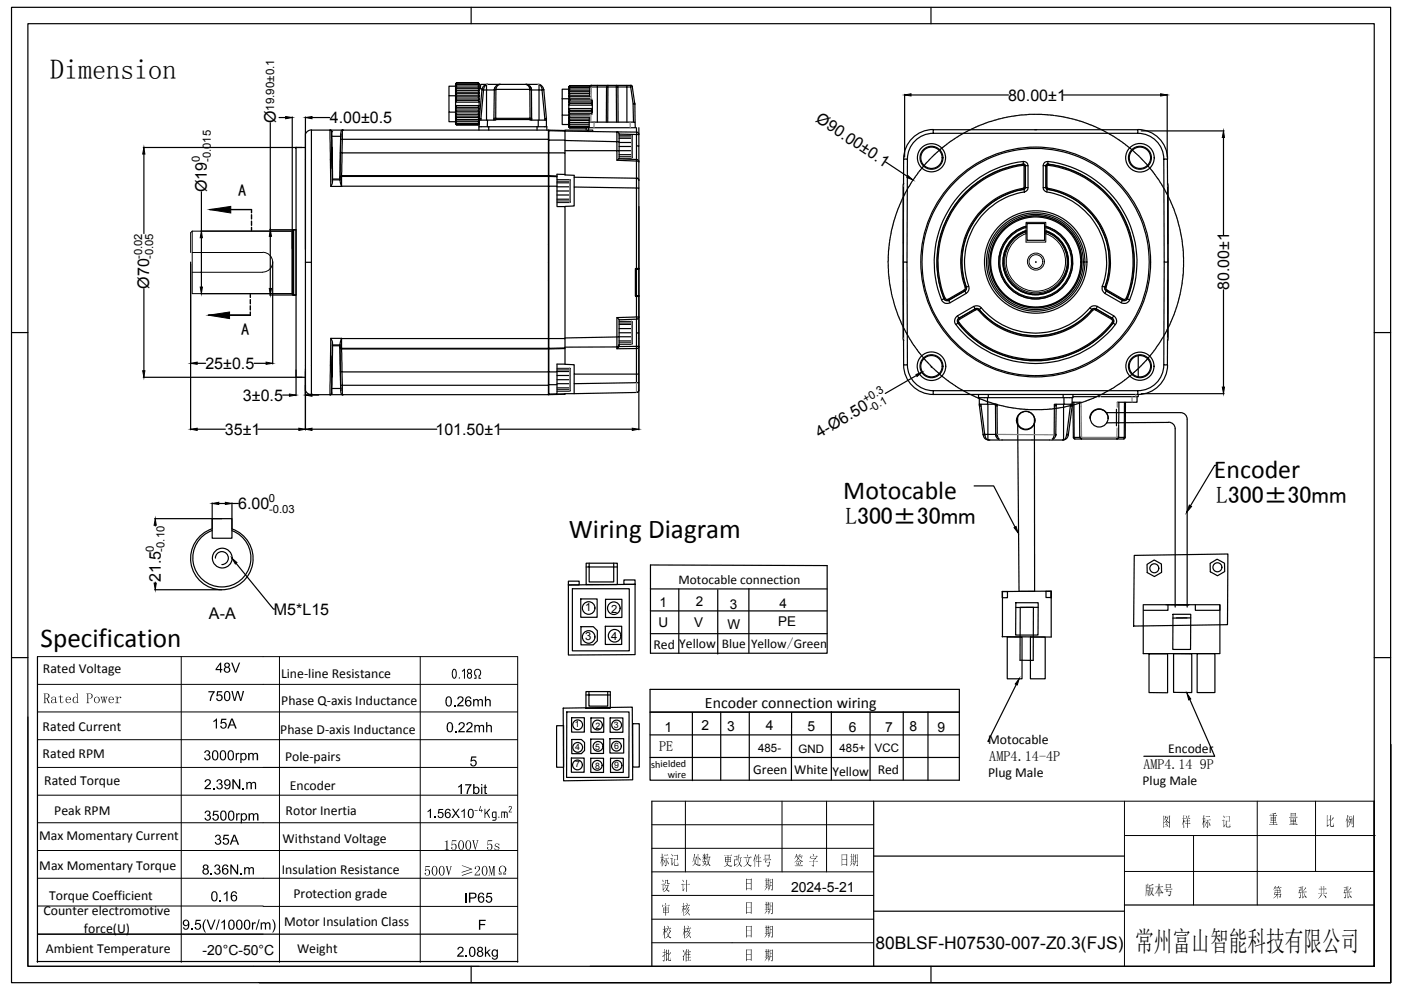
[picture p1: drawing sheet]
<svg xmlns="http://www.w3.org/2000/svg" width="297mm" height="210mm" viewBox="0 0 297 210" stroke-linecap="round" stroke-linejoin="round" font-family="sans-serif">
<!-- layer: 0 -->
<g fill="none" stroke="#000" stroke-width=".25">
<path d="M5.9 5h285.5v199.9h-285.5zM96.6 19.7l.2 .2-.2 .4zM96.6 19.1l.2 .1-.2 .5zM96.6 18.3h-1.4v2h6.4M96.6 18.7h.2l-.2 .4zM96.6 18.3l.2-.1-.2 .5zM96.6 18l.2-.1-.2 .4zM96.6 17.8l.2-.3-.2 .3M96.6 19.7h5M96.6 19.1h5M96.6 18.7h5M96.8 19.9h4.6l.2 .4"/>
<path d="M96.8 19.2h4.6l.2 .5M96.8 18.7h4.6l.2 .4M96.8 18.2h4.6l.2 .5M96.8 17.9h4.6l.2 .4v-.3l-.2-.1M96.8 17.6l-.2 .4M96.8 17.5h4.6l.2 .3M99.9 1.6v3.4M101.4 19.9l.2-.2v.6M101.4 19.2l.2-.1v.6M101.4 18.7h.2v.4M101.4 18.2l.2 .1v.4M101.4 17.6l.2 .4-.2-.4h-4.6l-.2 .4"/>
<path d="M101.4 17.5l.2 .3M101.6 18.8h.2M102.2 19.1l-.6 6.4M102.2 19v.1M102.2 19.1h.3M102.2 19h.3M102.5 19.1l.1-.5 .6-.7v1.2h1.6M103.1 17.9h.1M103.4 17.9h2.6M103.4 17.9a1.22 1.22 0 0 0-1.2 1.1M103.4 17.9h-1.5l-.1 .9h.4M104.8 19.1l-.1 6.4"/>
<path d="M104.9 18.5l-.1 .4h.4M105.1 19h7.2l.1 6.1h-7.3zM105.1 19a1.13 1.13 0 0 1 .9-1.1h5.7a1.19 1.19 0 0 1 .6 1.1M105.2 19l-.4 .1M105.7 17.9a1.21 1.21 0 0 0-.9 1.2M105.8 17.9h.1M106 17.9h.1M106 17.9h-.3M111.5 17.9h.1M111.5 17.9h.2a1.24 1.24 0 0 1 1 1.1M111.5 17.9h2.9M111.7 17.9h.1"/>
<path d="M112.3 18.3l.3 .3M112.4 19l.3 .1M112.4 18.9h.3M112.6 18.7l.1 .3M112.7 19.1h2.2l.6 6.4M112.7 19.1v6.4M112.7 19v.1M114.3 17.9h.1M114.4 17.9a1.29 1.29 0 0 1 .9 1.1M114.9 19.1v-.1a1.21 1.21 0 0 0-.6-1.1v7.6M114.9 19h.4M115.3 19v.1"/>
<path d="M115.3 19.1h-.4M115.3 19.1l.6 6M120.6 18.9h-1.4v2M120.6 18.9h.2l-.2 .4zM120.6 18.4l.2-.3-.2 .3M120.6 19.3h4.4M120.8 19.9l-.2-.1v.5M120.8 19.3h-.2v.5M120.8 18.5l-.2 .1v.3M120.8 18.3l-.2 .3 .2-.3h4.3M120.8 18.9h4.2M120.8 18.1h4.5"/>
<path d="M125 19.9h-4.2l-.2 .4M125 19.3h-4.2l-.2 .5h4.4M125 18.5h-4.2l-.2 .4M125.4 18.1l-.4 .3M125.4 18.4h-.3l-.1 2M126.6 18.1h-1.2v.3h1.2v-.3h2.3M128.6 18.4h-2v7.5M128.9 18.1h1.8v.3h-1.8zM128.9 18.1l-.3 .3M130.7 18.1h2.2v.3h.8l.5 3.6 .1 3.9M130.7 18.1l.3 .3h1.9v7.5M133.7 18.1l.4 .3h-.3l-.1-.3h-.8"/>
<path d="M134.1 18.4l.5 3.7M197.4 1.6v3.4M30.4 31.3h34.4M30.5 32.7v16.8M57.3 26v22.7M59.2 24.9h1.4M62 24.8v37.6l.1 .2v-13.9l-.1 .1M62.8 31.2l-.1 .3M62.8 31.3v52.6M64.8 33.8v21.8h1.2M64.8 24.8v28.1M66 27.5a1.38 1.38 0 0 0-1.2 .8"/>
<path d="M66.2 24.9h3.7M70 27.6l.3 .3M70 27.6h2.6M70 27.5l.3 .4v.9M70.3 27.9l.2 10.7M70.3 27.9h.1M70.4 31.2v4.6zM70.4 32.5l-.1-3.6h1.9v3.6M70.4 33.8h-.3M70.4 32.4l.1 5.5M70.5 38.6l-.4 .9M70.5 38.1h1.6"/>
<path d="M70.5 38.1v-.1h1.6v.1M70.5 38.1v.5M72.1 37.7l.3 1.8M72.1 38.1v.1M72.2 32.4l-.1 5.5M72.3 28.4v.4M72.4 37.2l.1-4.8h43.8l.1 4.8M72.4 39.5v-2.1h43.9v36.5h-43.9v-2.2M72.4 37.4v-.2h43.9v.2M72.4 37.4l-.3 .3M72.4 37.2l-.3 .4M72.5 32.4l.1-2.9h43.7l.1 2.9"/>
<path d="M72.6 32.4h-.4M72.6 27.6a.67 .67 0 0 0-.4 .8l-.1 9.3M72.6 29.5v-1.9h43.7v1.9M72.6 27.6h.1M72.6 29.5l-.3 .1M72.6 27.5h.1M95.2 20.3v3.5h1.4M95.2 23.8v2h1.4M96.6 22.4h5l-.2 .4h-4.6zM96.6 21l.2 .3-.2 .4zM96.6 21l.2-.4-.2-.3v.7h5M96.6 23.1l.2 .4h4.6l.2-.4"/>
<path d="M96.6 23.1v.6l.2-.2M96.6 23.7l.2 .5h4.6l.2-.5M96.6 23.7v.7l.2-.2M96.6 24.4l.2 .4-.2 .1zM96.6 24.9l.2 .4-.2 .1zM96.6 25.4l.2 .4h-.2zM96.6 25.8l.2 .4h4.6l.2-.4v.3l-.2 .1M96.6 25.8v.3l.2 .1M96.6 26.3l.2 .2h4.6l.2-.2M96.6 24.4h5M96.6 23.1h5M96.6 23.7h5"/>
<path d="M96.6 24.9h5M96.6 25.4h5M96.6 26.3l.2 .2M96.8 22.8l-.2 .3v-1.4h5v1.4l-.2-.3M96.8 21.3h4.6l.2 .4v-.7l-.2 .3M96.8 20.6h4.6l.2 .4M96.8 26.4l-.2-.1v-.2l.2 .3h4.6l.2-.3v.2l-.2 .1M101.4 20.6l.2-.3v.7M101.6 23.1v.6l-.2-.2M101.6 23.7v.7l-.2-.2M101.6 24.4l-.2 .4h-4.6M101.6 24.4v.5l-.2-.1"/>
<path d="M101.6 24.9l-.2 .4h-4.6M101.6 24.9v.5l-.2-.1M101.6 25.4l-.2 .4h-4.6M101.6 25.4v.4h-.2M101.6 26.9v-1.4h1.8l-.1 1.4M101.6 26.3l-.2 .2M101.6 25.1h.4M101.6 25.3h.4M102 25.5l.5-6.4h.7v6.4M103.4 25.5h1.7v-.2l10.8 .2v1.4M103.6 26.9h-2.1v.7M104.7 25.3h.4"/>
<path d="M104.7 25.1h.4v.2M112.4 25.3h.3M112.7 25.1h-.3v.2M113.9 26.9h-10.3v.7M113.9 26.9h2v.7M113.9 26.9v.7M114.1 25.5v1.4M115.5 25.3h.4M115.9 25.1v.4M115.9 25.1h-.4M116.3 27.6h.1M116.4 27.7v-.1l3.4 .1v.1l11 .2v2h.5v1.9h2.6"/>
<path d="M116.4 37.4v-.2l1.7 .1v.2M116.4 32.4h3.4v4.6M116.4 32.4v-2.7h3.4v2.7M116.4 29.7v-2l3.4 .1v1.9M116.4 32.4v4.8M116.4 37.4h-.1M116.4 27.7h-.1M116.4 29.7h-.1M118.1 39.5v-2l-1.7-.1v2.1h-46.3l-.1-11.9h-4v56.1h4l.1-12 46.3 .1v-32.3h1.7v4.3h1.7v28M118.1 39.6h2.7M118.1 38.8h2.7M119.2 20.9v3.5h1.4"/>
<path d="M119.2 24.4v2h1.4M119.8 37v.1l1.9 .1M119.8 31.9h11v2.1l4.1 .1v-.3M119.8 29.8l11 .2v1.9h.5v1.8l-.5 .3M119.8 27.7l4.9-.1v.3M119.8 37l-1.7-.1v.4M120.6 23l.2 .4-.2 .3zM120.6 23h5l-.3 .4M120.6 21.6l.2 .3-.2 .4zM120.6 23.7l.2 .4-.2 .3zM120.6 24.4l.2 .4-.2 .2zM120.6 25l.2 .4-.2 .2z"/>
<path d="M120.6 25.6l.2 .4h-.2zM120.6 26l.2 .4h-.2zM120.6 26.4l.2 .4-.2-.1zM120.6 26.7l.2 .3zM120.6 26.9l.2 .3-.2-.2M120.6 24.4h4.4M120.6 20.3h4.4M120.6 23.7h5M120.6 21.6h5M120.6 25h4.3M120.6 25.6h4.3M120.6 26h4.3"/>
<path d="M120.8 21.9h4.5l.3 .4M120.8 21.2l-.2-.3v.7l.2-.4h4.5l.3 .4M120.8 20.5l-.2-.2v.6h-1.4M120.8 27.2h3.5M120.8 25.4h4.1M120.8 23.4h4.5M120.8 24.8h4.2M120.8 26h4.1M120.8 26.4h4.1M120.8 26.8h4.1M120.8 27h4.1M121.7 39.7v-2.1l13.2 .2v2.1h.6v17"/>
<path d="M121.7 37.2v.4M124.7 27.6h1v.3M124.8 27.1h-.5v.5M124.8 27.1h9.9M124.8 27.1v.5M124.9 27.1v-1.2h9.7l.1 1.2M125 24.9l-.1 1M125.2 20.5h-4.4l-.2 .4h4.5M125.3 21.9l.3-.3v.7M125.3 24.1l.2 .2M125.5 21l-.2 .2M125.6 22.3v1.4l-.3-.3"/>
<path d="M125.6 23.7l-.3 .4h-4.5M125.6 22.3h-5v.7M125.6 21.3v.3M125.6 23.7v.3M128.6 25.9v-7.5h.3l-.1 7.5M130.7 25.9v-7.5h.3v7.5M130.8 27.9l.2 .1M131.2 33.7l3.7 .1M131.3 28.4v1.6M131.3 28.4l3.6 .1v2.4M131.3 32.8h2.6M131.3 31.1h2.6"/>
<path d="M131.3 30.2h2.6M131.3 29.3h2.6M134.6 22.1v3.8M134.6 21.9h-.3M134.6 22.1h-.3M134.9 37.8l.5 .3M134.9 28h-4.1l.2 .1 .3 .3M134.9 37.8v-3.7h.3l.3 .2v5.6M134.9 33.8v-2.9h.6v3.4l-.1-.2-.4-.3M134.9 28.5h.6v2.4M134.9 27.1v.9M135 28v.5"/>
<path d="M135 37.7l.2 .1M135.3 37.9l.2 .3M135.5 27.1v1.4l-.1-.2-.4-.3M187.7 34.3l4.7 3.1M191.6 38.9v33.3M191.6 38.9l-.1 12.8M191.8 20v13.3M192.6 39.8l-.3 .4M192.6 39.7h.1M192.8 39.5l-.1 .1M193 39.1l-.2 .3M193.1 38.9v.1"/>
<path d="M193.2 20.1h20.6M193.2 38.8h.1M193.5 38.3l-.3 .4M193.6 38.2h-.1M193.7 38l-.1 .1M194 37.6l-.3 .4M194.1 37.5h-.1M194.2 37.3l-.1 .1M194.5 36.9l-.2 .3M194.6 36.7l-.1 .1M194.7 36.6l-.1 .1M195 36.2l-.2 .3"/>
<path d="M195.1 36.1h.1M195.2 35.9v.1M195.6 35.5l-.3 .3M195.7 35.4l-.1 .1M195.8 35.2l-.1 .1M196.1 34.9l-.2 .3M196.2 34.7v.1M196.4 34.6l-.1 .1M196.7 34.2l-.3 .3M196.8 34.1h.1M197 34h-.1M197.3 33.6l-.3 .3"/>
<path d="M197.4 33.5h.1M197.6 33.3l-.1 .1M197.9 27.5h43.3v.8h-43.3zM197.9 27.5a6.3 6.3 0 0 0-6.3 6.2M197.9 28.3a5.5 5.5 0 0 0-5.5 5.4M197.9 33l-.3 .3M198.1 32.8l-.1 .1M198.2 32.7l-.1 .1M198.6 32.4l-.3 .3M198.7 32.2v.1M198.8 32.2h.1M199.2 31.8l-.3 .3"/>
<path d="M199.4 31.7h-.1M199.5 31.6h-.1M199.9 31.2l-.4 .3M200.1 31.1l-.1 .1M200.2 31l-.1 .1M200.6 30.7l-.4 .3M200.7 30.6h-.1M200.9 30.5l-.1 .1M201.3 30.2l-.4 .2M201.4 30.1h-.1M201.6 30h-.1M202 29.7l-.4 .2"/>
<path d="M202.1 29.6h.1M202.7 29.2l-.5 .3M202.8 29.1v.1M203 29l-.1 .1M203.4 28.7l-.3 .3M203.6 28.6l-.1 .1M203.7 28.6h.1M204.2 28.3l-.4 .2M204.4 28.2l-.1 .1M204.5 28.1v.1M205 27.9l-.4 .2M205.1 27.8h-.1"/>
<path d="M205.3 27.7l-.1 .1M205.8 27.5l-.5 .2M205.9 27.4l-.1 .1M206.1 27.3l-.1 .1M206.5 27.1l-.4 .2M206.7 27l-.1 .1M207.3 26.7l-.5 .3M207.4 26.7h.1M207.5 38.6a20.7 20.7 0 0 0-7.3 24.7l.1-.1M207.6 26.6v.1M208.1 26.4l-.4 .2M208.3 26.4h-.1"/>
<path d="M208.5 26.3l-.1 .1M208.9 26.1l-.3 .2M209.1 26.1h-.1M209.3 26h-.1M209.8 25.8l-.4 .2M209.9 25.8h.1M210.1 25.7l-.1 .1M210.6 25.6l-.4 .1M210.8 25.5l-.1 .1M210.9 25.5h-.1M211.4 25.3l-.4 .2M211.6 25.3h-.1"/>
<path d="M211.8 25.2l-.1 .1M212.3 25.1l-.4 .1M212.4 25.1h.1M212.5 25h.1M213.1 24.9l-.4 .1M213.3 24.9h-.1M213.5 24.8l-.1 .1M214 24.8h-.4M214.2 24.7l-.1 .1M214.2 24.7h.1M214.8 24.6l-.4 .1M215 24.6h-.1"/>
<path d="M215.1 24.6h.1M215.7 24.5h-.4M215.9 24.5h-.1M216 24.5h.1M216.6 24.4h-.5M216.6 24.4h.1M216.8 24.4h.1M216.9 34.2l.1 .5a21 21 0 0 0-16.9 28.7l-.5 .2M216.9 34.8a21.4 21.4 0 0 0-9.5 3.8M216.9 34.8l.1 .2a20.6 20.6 0 0 0-16.7 28.2M217 34.8l.3 .1 .1 .2zM217 35l.1 .2"/>
<path d="M217.1 35.2h.2v4.5h-.2zM217.1 39.7l-.1 .2M217.3 39.7v.3l-.2 .2M217.3 39.7l-.2 .5M217.5 24.3l-.5 .1M217.5 24.3h.1M217.8 24.3h-.1M218 35.1h-.6v4.7h.6M218.3 24.2l-.4 .1M218.4 24.2h.1M218.6 24.2h.1M218.8 24.2h.4"/>
<path d="M219.3 24.2h.1M219.4 27.5h.4M219.4 24.2h.1M219.6 24.2h.4M220.1 24.2h.1M220.3 24.2h.1M220.5 24.2h.4M221 24.3h.1M221.2 35.1h.5v4.7h-.5M221.2 24.3h.1M221.3 24.3h.5M221.5 34.4l.3-.1a21.4 21.4 0 0 1 17.6 29.5l-.7 .5h-.7l-3.7-2.1a1.55 1.55 0 0 1-.3-2.3 15.2 15.2 0 0 0-12.4-19.3l-.4-.5v-.3v-4.7z"/>
<path d="M221.7 39.8l.4 .3h-.2zM221.8 35.2h.2v4.5M221.8 35.2v4.5h.2M221.9 34.9l.3-.1-.3 .1-.1 .3zM221.9 24.3h.1M222 35.2l.1-.1a20.7 20.7 0 0 1 16.7 28.1l.2 .1M222 39.7l.1 .2M222.1 24.3l.1 .1M222.2 35v-.2a20.9 20.9 0 0 1 16.8 28.5M222.2 34.2l-.1 .6a20.9 20.9 0 0 1 16.9 28.6l.5 .2M222.2 24.4h.5M222.7 24.4h.1"/>
<path d="M222.9 24.4h.1M223.1 24.4l.4 .1M223.6 24.5h.1M223.8 24.5h.1M224 24.5l.4 .1M224.5 24.6h.1M224.6 24.7h.1M224.8 24.7l.4 .1M225.3 24.8h.1M225.5 20.1h20.6M225.5 24.8h.1M225.7 24.8l.4 .1"/>
<path d="M226.2 25h.1M226.3 25h.1M226.5 25l.4 .1M227 25.1h.1M227.2 25.2h.1M227.4 25.2l.4 .1M227.9 25.3l.1 .1M228 25.4h.1M228.2 25.4l.4 .2M228.7 25.6h.1M228.9 25.6l.1 .1M229.1 25.7l.4 .1"/>
<path d="M229.6 25.9h.1M229.7 25.9h.1M229.9 26l.4 .1M230.4 26.1v.1M230.5 26.2h.1M230.7 26.3l.4 .1M231.2 26.4l.1 .1M231.3 26.5h.1M231.5 26.6l.4 .1M232 26.8h.1M232.1 26.9h.1M232.3 26.9l.4 .2"/>
<path d="M232.8 27.2h.1M232.9 27.2h.1M233.1 27.3l.4 .2M233.6 27.5h.1M233.7 27.6h.1M233.9 27.7l.4 .2M234.3 27.9l.1 .1M234.5 28l.1 .1M234.6 28.1l.4 .2M235.1 28.3l.1 .1M235.2 28.4l.1 .1M235.4 28.5l.4 .2"/>
<path d="M235.9 28.8l.2 .1M236.2 28.9l.3 .3M236.6 29.2l.1 .1M236.8 29.3v.1M236.9 29.4l.4 .3M237.3 29.7l.1 .1M237.5 29.8v.1M237.6 29.9l.4 .3M238 30.2l.1 .1M238.2 30.3v.1M238.3 30.4l.4 .3M238.7 30.8h.1"/>
<path d="M238.9 30.8v.1M239 31l.3 .2M239.4 31.3h.1M239.6 31.4h.1M239.7 31.5l.3 .3M240.1 31.9h.1M240.2 31.9l.1 .1M240.4 32.1l.3 .3M240.7 32.4l.1 .1M240.9 32.5v.1M241 32.7l.3 .3M241.3 27.5a6.3 6.3 0 0 1 6.3 6.2"/>
<path d="M241.3 28.3a5.5 5.5 0 0 1 5.4 5.4M241.4 33h.1M241.5 33.1v.1M241.6 33.3l.3 .3M242 33.6v.1M242 27.8h17.5M242.1 33.8h.1M242.2 33.9l.3 .3M242.6 34.3h.1M242.7 34.4h.1M242.8 34.5l.3 .3M243.2 34.9v.1"/>
<path d="M243.3 35v.1M243.4 35.2l.3 .3M243.7 35.6h.1M243.8 35.7l.1 .1M244 35.8l.2 .4M244.3 36.2v.1M244.4 36.4h.1M244.5 36.5l.3 .4M244.8 36.9v.1M244.9 37.1l.1 .1M245 37.2l.3 .4M245.3 37.7h.1"/>
<path d="M245.4 37.8l.1 .1M245.5 37.9l.3 .4M245.8 38.4h.1M245.9 38.5v.1M246 38.7l.2 .3M246.3 39.1v.1M246.4 39.3h.1M246.5 39.4l.2 .4M246.7 39.9h.1M246.7 33.7h.8l.1 21.9h-.8zM246.8 40l.1 .1M247.5 20v13.3"/>
<path d="M247.6 38.9v33.3M247.6 38.9v12.8M259.4 29.2v20.6M40.4 55.6v35.5M42.6 49h19M42.7 40.7v8.3M42.7 50.4v10.5M57.2 48.7h5.5M57.3 50.1v11.1M57.8 55.5v21.7M62.3 48.7v13.9M64.8 55.6v35.5"/>
<path d="M118.1 42.2h2.7M118.1 41.3h2.7M118.1 40.5h2.7M119.8 43.8l1.9-.1v-4l13.2 .2v17h-.2v6h.2v4.3l-4.1 .1v6.3h-11M134.7 57h.7M134.9 57l.6 .1zM134.9 56.9h.6M135 56.9v.1M135.5 56.9l-.1 .1M135.5 43.8v47.3M188.3 55.4v.1M188.3 55.6v.4"/>
<path d="M188.3 54.4v.1M188.3 54.6h.1M188.3 54.7v.4M188.3 55.2v.1M188.3 56.1v.1M188.3 56.3v.1M188.3 56.5v.4M188.4 53.5v.1M188.4 53.7h.1M188.4 57v.1M188.4 57.1v.1M188.4 57.3v.5"/>
<path d="M188.4 57.9h.1M188.4 53.8l-.1 .5M188.4 53v.4M188.4 58v.1M188.4 58.2l.1 .4M188.5 52.6v.1M188.5 52.8l-.1 .1M188.5 52.1v.4M188.5 58.7v.1M188.5 58.9v.1M188.5 59l.1 .5M188.5 51.8h.1"/>
<path d="M188.5 51.9v.1M188.6 59.6v.1M188.6 59.8h.1M188.6 59.9l.1 .5M188.6 51.1v.1M188.6 51.3l-.1 .4M188.7 50.9l-.1 .1M188.8 50.4l-.1 .4M188.8 50v.1M188.8 50.2v.1M188.9 49.3v.1M188.9 49.5l-.1 .4"/>
<path d="M189 49.2v.1M189 48.7v.4M189.1 48.5v.1M189.2 48.3l-.1 .1M189.3 47.8l-.1 .4M189.3 47.7h.1M189.4 47.5l-.1 .1M189.5 47l-.1 .4M189.6 46.8l-.1 .1M189.6 46.6v.1M189.8 46.2l-.2 .4M189.8 46v.1"/>
<path d="M189.9 45.8v.1M190 45.3l-.1 .4M190.1 45.2h.1M190.1 45v.1M190.3 44.5l-.1 .4M190.4 44.4h.1M190.4 44.2v.1M190.7 43.7l-.2 .4M190.7 43.5v.1M190.8 43.4l-.1 .1M191 42.9l-.2 .4M191.1 42.7l-.1 .1"/>
<path d="M191.1 42.6v.1M191.3 42.1l-.1 .4M191.4 41.9v.1M191.5 55.6h.8l.1 21.8h-.8zM191.5 55.6l.1-21.9h.8l-.1 21.9M191.5 41.8v.1M191.5 59.4l.1 12.8M191.8 41.3l-.3 .4M191.8 41.2v.1M191.9 41l-.1 .1M192.1 40.5l-.2 .4M192.2 40.4v.1"/>
<path d="M192.3 40.2v.1M204 40.7a20.7 20.7 0 0 1 13.3-6.4l.4 .1 .3 .7v4.7a.96 .96 0 0 1-.8 .9 15.1 15.1 0 0 0-11.7 20.4l-.3 .8-.4 .3-3.4 2a1.24 1.24 0 0 1-1.8-.6 21.5 21.5 0 0 1 4.4-22.9zM211.2 42.4v-.1a15.6 15.6 0 0 0-6.4 18.6M211.2 42.3a18 18 0 0 1 5.8-2.3v-.1a15.7 15.7 0 0 0-12.3 21h.1M217.1 40.2l.1 .5M217.1 40.2a15.4 15.4 0 0 0-12.1 20.7l.4-.2M217.5 49.2v.4M217.6 49.1a6.8 6.8 0 0 0-3.5 10.4 6.8 6.8 0 0 0 10.9 .1 6.8 6.8 0 0 0-3.3-10.5M217.6 48a7.8 7.8 0 0 0-4.4 12 7.8 7.8 0 0 0 12.7 .1 7.8 7.8 0 0 0-4.2-12.1M217.6 48.9a7 7 0 0 0-3.7 10.7 7 7 0 0 0 11.3 .1 7 7 0 0 0-3.5-10.8M217.6 48.2a7.6 7.6 0 0 0-4.2 11.7 7.6 7.6 0 0 0 12.4 .1 7.6 7.6 0 0 0-4.1-11.7M217.6 48.9a6.9 6.9 0 0 0-3.7 10.6 6.9 6.9 0 0 0 11.3 .2 6.9 6.9 0 0 0-3.5-10.7"/>
<path d="M217.6 48a7.9 7.9 0 0 0-4.5 12 7.9 7.9 0 0 0 12.9 .1 7.9 7.9 0 0 0-4.3-12.1M217.7 47.4h3.8v3.6h-3.8zM219.6 55.6h.1M219.6 55.5v.1M221.7 49.2v.4M221.9 40.7l.1-.5a15.5 15.5 0 0 1 12.2 20.7l-.5-.2M222.1 40.1a15.6 15.6 0 0 1 12.2 20.8M222.1 40.1v-.2a15.7 15.7 0 0 1 12.3 21h-.1M246.8 55.6l-.1 21.8h.8l.1-21.8M246.9 40.2l.2 .3M247.1 40.6l.1 .1M247.2 40.8h.1"/>
<path d="M247.3 40.9l.2 .4M247.6 41.4v.1M247.6 59.4v12.8M247.6 41.6h.1M247.7 41.7l.2 .4M247.9 42.1l.1 .1M248 42.3l.1 .1M248.1 42.5l.2 .4M248.3 43h.1M248.4 43.1v.1M248.4 43.3l.2 .4M248.7 43.8h.1"/>
<path d="M248.7 43.9v.1M248.8 44.1l.1 .4M248.9 44.6h.1M249 44.7v.1M249.1 44.9l.1 .4M249.2 45.4l.1 .1M249.3 45.5v.1M249.4 45.7l.1 .4M249.5 46.2v.1M249.6 46.4v.1M249.6 46.6l.2 .4M249.8 47.1h.1"/>
<path d="M249.8 47.2v.1M249.8 47.4l.2 .4M250 47.9v.1M250 48.1v.1M250.1 48.2l.1 .5M250.2 48.9l.1 .1M250.2 48.8h.1M250.3 49.1v.4M250.3 49.6l.1 .1M250.4 49.8v.1M250.4 49.9l.1 .5M250.5 50.4l.1 .1"/>
<path d="M250.6 50.6v.1M250.6 50.8v.4M250.6 59.9v.1M250.6 51.3l.1 .1M250.7 51.6v.5M250.7 51.5h.1M250.7 59.4l-.1 .4M250.7 59.1v.1M250.7 59.3h.1M250.8 52.2v.1M250.8 52.4h.1M250.8 52.5l.1 .4"/>
<path d="M250.8 58.6v.4M250.8 58.4v.1M250.9 53v.1M250.9 53.2v.1M250.9 58.2l-.1 .1M250.9 57.7v.4M250.9 54.3v.4M250.9 53.4v.4M250.9 53.9v.1M250.9 54.1v.1M250.9 56.8v.5M250.9 57.3v.1"/>
<path d="M250.9 57.5v.1M250.9 54.8h.1M250.9 54.9v.1M250.9 55.1v.6M250.9 55.8v.1M250.9 56v.4M250.9 56.5h.1M250.9 56.7v.1M2.4 70.5h3.5M30.4 80h34.4M30.5 61.2v17.4M41.8 77h1.8"/>
<path d="M42.6 62.3h19.2M53.9 77h2.5M57.2 62.6h5.5M70.1 77.4h.3M70.1 71.7l.4 .8-.2 10.8M70.4 78.8l-.1 3.6h1.9v-3.6M70.4 75.5v4.5zM70.5 73.1h1.6v.2h-1.6zM70.5 72.6v.5M70.5 73.3l-.1 5.5M72.1 73.5l.1 9.6 .3 .6M72.1 73.5l.3 .4"/>
<path d="M72.1 73.6l.3 .4M72.1 73.3l.1 5.5M72.1 73v.1M72.2 78.8h.4M72.4 71.8l-.3 1.7M72.4 74l.1 4.9h43.8v-4.9M72.5 78.9l.1 2.8h43.7v-2.8M116.3 74h.1M116.3 78.8h.1M116.4 71.8h3.4v2l-3.4 .1zM116.4 74v4.9h1.7v-1.7h1.7M116.4 78.9v2.7h1.7v-2.7"/>
<path d="M116.4 73.9l-.1 .1h-43.9v-.1M118.1 79.6h2.7M118.1 78.8h2.7M119.8 77.2l1.9 .1v2h13.2M119.8 73.8v.1l-3.4 .1v-.1M119.8 73.9v3.3M121.7 79.3v2.1l13.2-.3v-1.8M130.8 67.3l.5 .5M130.8 73.9h4.1v5.4M131 73.4l-.2 .1M131.2 73.2l-.2 .3h-.2M131.3 71.4v1.7"/>
<path d="M131.3 73l-.2 .3M131.3 73.1l-.2 .5-.3 .3v-.3M131.3 72.3h2.6M131.3 71.4h2.6M131.3 70.6h2.6M131.3 69.7h2.6M131.3 68.8h2.6M134.7 62.8h.7M134.9 70.6v2.8l-3.7 .1M134.9 67.2h.6M135 67.2v.5M135 62.7v.1"/>
<path d="M135.4 62.8h-.5v-5.7h-.2v5.6h.8v.2h-.6M135.4 62.8h.1M135.5 67.2v3.4h-.6v-2.9l-3.6 .1v3.6l-11.5 .3M135.5 67.2l-.1 .2-.4 .3M135.5 70.6v2.8h-.6v.5M135.5 73.4v5.9h-.6M135.5 79.3v1.8h-.6M135.5 62.7h-.1M135.5 73.4l-.1 .3-.4 .2M188.7 60.4v.1M188.7 60.6l.1 .1M188.8 60.8v.4"/>
<path d="M188.8 61.3l.1 .1M188.9 61.5h.1M188.9 61.6l.1 .5M189 62.2v.1M189 62.3v.1M189.1 62.5l.1 .4M189.2 63v.1M189.3 63.2h.1M189.3 63.3l.1 .4M189.4 63.8l.1 .1M189.5 64v.1M189.5 64.2l.1 .4"/>
<path d="M189.6 64.7l.1 .1M189.7 64.8v.1M189.8 65l.1 .4M189.9 65.5l.1 .1M190 65.7v.1M190.1 65.9l.1 .3M190.2 66.3v.1M190.3 66.5v.1M190.3 66.7l.2 .4M190.5 67.1l.1 .1M190.6 67.3v.1M190.7 67.5l.1 .3"/>
<path d="M190.9 67.9v.1M191 68.1v.1M191 68.3l.2 .4M191.2 68.7v.1M191.3 68.9v.1M191.4 69.1l.1 .4M191.6 69.5v.1M191.6 77.4a6.3 6.3 0 0 0 6.3 6.2M191.7 69.7v.1M191.8 69.8l.2 .4M192 70.3l.1 .1M192.1 70.5v.1"/>
<path d="M192.2 70.6l.1 .4M192.4 77.4a5.5 5.5 0 0 0 5.5 5.4M192.4 71.1h.1M192.5 71.2l.1 .1M192.6 71.4l.2 .3M192.9 71.8v.1M192.9 72h.1M193.1 72.1l.2 .4M193.3 72.5l.1 .1M193.4 72.7v.1M193.5 72.8l.2 .4M193.8 73.3h.1"/>
<path d="M193.9 73.4l.1 .1M194 73.6l.3 .3M194.3 74l.1 .1M194.3 79.6l-6.6 3.8M194.4 74.1l.1 .1M194.5 74.3l.3 .3M194.8 74.7h.1M194.9 74.8l.1 .1M195.1 75l.2 .3M195.4 75.4h.1M195.5 75.5v.1M195.6 75.6l.3 .4"/>
<path d="M195.9 76l.1 .1M196 76.2h.1M196.2 76.3l.3 .3M196.5 76.7h.1M196.6 76.8l.1 .1M196.8 76.9l.2 .3M197.1 77.3l.1 .1M197.2 77.5h.1M197.3 77.6l.3 .3M197.4 77.8h.2M197.5 77.7v.1M197.7 78h.1"/>
<path d="M197.9 78.1h.1M198 78.2l.3 .3M198.4 78.6h.1M198.5 78.6v.1M198.6 78.8l.4 .3M199 79.1l.1 .1M199.1 79.2l.1 .1M199.2 79.4l.4 .3M199.7 79.7h.1M199.8 79.8v.1M199.9 79.9l.4 .3M200.1 63.3a.67 .67 0 0 0 1.1 .3 .62 .62 0 0 1-1.1-.3z"/>
<path d="M200.3 63.2a.46 .46 0 0 0 .7 .2M202.7 68.8l.4-.3a20.9 20.9 0 0 0 32.9 0l.5 .3M202.8 67.1l3.6-2.1a1.6 1.6 0 0 1 2.2 .9 15.2 15.2 0 0 0 22.8-.9l.4-.2 .8 .2 3.5 2a1.25 1.25 0 0 1 .4 1.8 21.3 21.3 0 0 1-34.1-.4v-.6zM203.1 67.7l.3-.2a.69 .69 0 0 0-.2 1 .61 .61 0 0 1-.1-.8zM203.5 67.7a.44 .44 0 0 0-.1 .7M204.4 61.5l.1 .2-3.3 1.9M204.4 61.5l-3.4 1.9 .2 .2M204.6 60.9v.3l-.2 .3M204.8 62.2l-.2-.5-3.5 2 .3 .5M204.8 60.9h.1a.56 .56 0 0 1-.4 .8 .62 .62 0 0 0 .3-.8zM206.4 65l.3 .5-3.4 2-.3-.5M206.7 65.5l.5-.1 .4 .3-.2-.2z"/>
<path d="M206.7 65.5l-3.3 2 .1 .2M206.7 65.5l.1 .2-3.3 2M206.8 65.7l.4-.1 .3 .2M207.5 65.8l.1-.1a15.7 15.7 0 0 0 23.9 0l.2 .1a15.8 15.8 0 0 1-24.2 0zM208.1 65.3l-.5 .3a15.5 15.5 0 0 0 23.9 0l-.4-.3M231.5 65.6l.4-.2 .5 .1zM232.3 65.7l-.3-.1-.3 .2M232.4 65.6l3.3 1.9v.2l-3.4-2zM232.6 65l-.2 .5 3.4 2 .3-.5M234.3 62.2l.3-.5 3.4 2-.3 .5M234.3 60.9a.58 .58 0 0 0 .3 .8M234.3 60.9a.65 .65 0 0 0 .3 .8"/>
<path d="M234.5 60.9v.3l.2 .3M234.7 61.5l3.4 2-.1 .1-3.4-1.9zM235.7 67.7l.1 .1 .1 .4a20.7 20.7 0 0 1-32.6 .2l-.1 .1M235.7 67.5a.61 .61 0 0 1 .3 1 .74 .74 0 0 0-.3-1zM235.8 68.4l.1 .1a20.8 20.8 0 0 1-32.7 0M238 63.6a.67 .67 0 0 0 1-.3 .62 .62 0 0 1-1 .3zM238.8 63.2a.46 .46 0 0 1-.7 .2M239.3 79.9v.1M239.7 79.6l-.3 .3M239.8 79.5h.1M240 79.4h-.1M240.4 79l-.3 .3"/>
<path d="M240.5 78.9l-.1 .1M240.6 78.8v.1M241 78.4l-.3 .3M241.2 78.3l-.1 .1M241.3 78.2l-.1 .1M241.3 75.4v4.5M241.7 77.8l-.4 .3M241.8 77.7l-.1 .1M241.9 77.6l-.1 .1M242.3 77.2l-.3 .3M242.4 77.1l-.1 .1M242.5 76.9l-.1 .1"/>
<path d="M242.9 76.6l-.3 .3M243 76.4l-.1 .1M243.1 76.3l-.1 .1M243.4 75.9l-.3 .4M243.5 75.8h.1M243.7 75.6l-.1 .1M244 75.3l-.3 .3M244.1 75.1l-.1 .1M244.2 75h.1M244.5 74.6l-.3 .3M244.6 74.5h.1M244.7 74.3v.1"/>
<path d="M245.1 73.9l-.3 .3M245.1 73.7v.1M245.2 73.6h.1M245.5 73.1l-.2 .4M245.6 73v.1M245.7 72.9h.1M246 72.4l-.2 .4M246.1 72.3h.1M246.2 72.1v.1M246.5 71.7l-.3 .3M246.6 71.5l-.1 .1M246.7 71.4h-.1"/>
<path d="M246.7 77.4a5.5 5.5 0 0 1-5.4 5.4M246.9 70.9l-.2 .4M247 70.8v.1M247.1 70.6l-.1 .1M247.3 70.2l-.2 .4M247.4 70v.1M247.5 69.8l-.1 .1M247.6 77.4a6.3 6.3 0 0 1-6.3 6.2M247.7 69.4l-.2 .4M247.8 69.2v.1M247.9 69.1l-.1 .1M248.1 68.6l-.2 .4"/>
<path d="M248.2 68.4l-.1 .1M248.2 68.3v.1M248.4 67.8l-.1 .4M248.5 67.6v.1M248.6 67.5h.1M248.8 67l-.2 .4M248.9 66.8l-.1 .1M248.9 66.7h.1M249.1 66.2l-.2 .4M249.2 66l-.1 .1M249.2 65.9h.1M249.4 65.3l-.2 .5"/>
<path d="M249.4 65.2v.1M249.5 65.1h.1M249.6 64.5l-.1 .5M249.7 64.4v.1M249.8 64.2l-.1 .1M249.9 63.7l-.1 .4M249.9 63.5v.1M250 63.4h-.1M250.1 62.9l-.1 .4M250.1 62.7v.1M250.2 62.5l-.1 .1M250.3 62l-.1 .4"/>
<path d="M250.3 61.8v.1M250.3 61.7v.1M250.4 61.2l-.1 .4M250.5 61v.1M250.5 60.8v.1M250.6 60.3l-.1 .4M250.6 60.1v.1M259.4 61.5v20.6M291.4 70.5h3.4M41.8 91h6M54.7 91h8.7M59.9 83.8h1.5"/>
<path d="M64.8 82.9a1.38 1.38 0 0 0 1.2 .8M66.2 83.8h1.3M66.2 91h26.4M70 83.7h.1M70 83.7h2.5M70.3 83.3h.1M70.3 83.3l-.3 .4M70.3 82.3v1l-.3 .4M72.3 81.7h.3M72.3 82.3v.5M72.5 83.7h.1M72.6 81.7v2h43.7v-2"/>
<path d="M72.6 83.7h.1M105.9 91h28.2M116.3 83.7h.1M116.3 83.5l.1 .1M116.3 81.6h.1M116.4 81.6v2l1.7-.1v-1.9M116.4 83.6v.1M118.1 82.2h2.7M118.1 81.4h2.7M118.1 80.5h2.7M119.8 83.5l-3.4 .2M119.8 83.5l-1.7 .1"/>
<path d="M121.7 81.4v2.1l13.2-.3 .5-.3M121.7 83.5h-1.9M135.2 83.1l-.2 .1M135.5 81.1l-.2 1.9M197.9 82.8h43.3v.8h-43.3zM200.3 80.2l.1 .1M200.5 80.3l.1 .1M200.6 80.5l.4 .2M201 80.8h.1M201.2 80.9h.1M201.3 81l.4 .2M201.7 81.3h.1"/>
<path d="M201.9 81.4h.1M202 81.5l.4 .2M202.5 81.7l.1 .1M202.6 81.9h.1M202.8 81.9l.3 .3M203.2 82.2l.1 .1M203.4 82.3v.1M203.5 82.4l.4 .2M203.9 82.7h.1M204.1 82.7l.1 .1M204.2 82.8l.4 .2M204.7 83.1h.1"/>
<path d="M204.9 83.2h.1M205 83.3l.4 .2M205.5 83.5l.1 .1M205.6 83.6l.6 .2M206.3 83.9h.1M206.4 83.9l.1 .1M206.6 84l.4 .2M207 84.2l.1 .1M207.2 84.3l.1 .1M207.4 84.4l.4 .2M207.5 83.6v.7h2M207.6 84.3v1.4h1.8"/>
<path d="M207.6 85.7l.1 .4M207.6 85.8h.4M207.7 86.1l.8 6.1a1.09 1.09 0 0 0 1.2 1.1M207.8 84.6h.1M208 85.7l.8 6.4h.7M208 84.7h.1M208 86.1h-.3M208.2 84.7l.4 .2M208.5 92.2h.3M208.6 84.9h.1M208.8 92.1v.1a.96 .96 0 0 0 .7 1M208.8 92l-.4 .1"/>
<path d="M208.8 84.9l.1 .1M209 85l.4 .2M209.4 84.3v1.4h2v6.5a1.08 1.08 0 0 0 .7 1M209.4 93.2h.1M209.5 92.1v1.1l2.8 .1M209.5 92.1h1.6M209.5 85.7v6.4M209.5 85.2h.1M209.5 83.6v.7h15.9v-.7M209.7 93.3h.1M209.7 85.2v.1M209.8 85.3l.4 .1"/>
<path d="M210.3 85.5h.1M210.5 85.5h.1M210.6 85.5l.5 .2M211 85.7l.1 .3M211.1 86v6.1M211.1 85.9h.3M211.1 86h.3M211.1 92.2a1.13 1.13 0 0 0 .9 1M211.1 92.1v.1M211.1 92.2h.4M211.1 85.7l.1 .1M211.3 85.8h.1"/>
<path d="M211.5 92.1h-.4l.1 .4M211.5 85.8l.4 .1M212 85.9l.1 .1M212 93.2h.1M212.2 86h.1M212.2 93.3h.1M212.3 93.3h.1M212.3 93.3h7M212.3 86l.5 .1M212.8 86.1h.1M213 86.2h.1M213.2 86.2l.4 .1"/>
<path d="M213.7 86.3h.1M213.9 86.3v.1M214 86.4h.4M214.5 86.5h.1M214.7 86.5h.1M214.9 86.5l.4 .1M215.4 86.6h.1M215.6 86.6h.1M215.8 86.6l.4 .1M216.3 86.7h.1M216.4 86.7h.1M216.6 86.7l.5 .1"/>
<path d="M217.2 86.8h.1M217.3 86.8h.1M217.5 86.8h.4M218 86.9h.1M218.2 86.9h.1M218.3 86.9h.5M218.9 86.9h.1M219.1 86.9h.1M219.2 86.9h.5M219.3 88.5l.1 36.9h-3.3l-.3-36.9M219.7 86.9h.1M219.9 86.9h.1"/>
<path d="M220.1 86.9h.4M220.6 86.9h.1M220.8 86.9h.1M221.4 86.8l-.4 .1M221.5 86.8h.1M221.6 86.8h.1M222.3 86.8h-.4M222.4 86.8h.1M222.5 86.7h.1M223.1 86.7h-.4M223.2 86.7h.1M223.4 86.6h.1"/>
<path d="M223.5 92.2h.4M223.6 85.9h.4M223.9 92.1h-.4M223.9 92.1l-.1 .5M223.9 86l-.1 6.2a1.06 1.06 0 0 1-.9 1 1.08 1.08 0 0 0 .6-1M223.9 85.7v.3M223.9 86h-.3M224 86.6h-.5M224.1 86.6h.1M224.3 86.5h.1M224.9 86.4l-.5 .1M224.9 86.4h.1"/>
<path d="M225.1 86.4h.1M225.5 85.7v7.5l-6.2 .1M225.5 93.2h.1M225.6 84.3v1.4h1.7v-1.4M225.6 85.7h-2.1v6.5M225.6 93.2l-.3 .1M225.7 86.3l-.4 .1M225.8 86.3h.1M226 86.2h.1M226.1 92.2h.4M226.2 92l.3 .1M226.5 92.2a1.11 1.11 0 0 1-.9 1"/>
<path d="M226.6 86.1l-.5 .1M226.7 86l-.1 .1M226.9 86h-.1M227 86.1h.3M227 85.7l-.9 6.5a.96 .96 0 0 1-.6 1M227 85.8h.3M227.3 85.7l-.8 6.5M227.3 85.3h1.9M227.4 85.9l-.4 .1M227.5 85.3l.1 7.4h.1v-7.4M227.5 84.1h5M227.5 83.6v.7h-2.1"/>
<path d="M227.5 85.9h.1M227.6 92.7l.3 .4M227.7 85.8h.1M228.2 85.7l-.4 .1M228.3 85.6h.1M228.5 85.6h.1M228.9 85.3v7.4h-1.2v.2l.2 .2h1.4M229.1 85.4l-.4 .1M229.2 85.4h.1M229.3 92.7v.4M229.3 93.1h7.5M229.3 92.7h-.3v.2l.3 .2"/>
<path d="M229.3 85.3h.1M229.9 85.2l-.4 .1M230.1 85.1h-.1M230.2 85v.1M230.7 84.8l-.4 .2M230.9 84.8h-.1M231 88.7a1.97 1.97 0 0 1 2-2 1.97 1.97 0 0 1 2 2M231 84.7h.1M231.5 84.5l-.4 .2M231.6 84.5h.1M231.9 84.4h-.1M232.4 84.2l-.5 .2"/>
<path d="M232.5 84.1h-.1M232.6 84v.1M232.7 84.1h.5M233.1 83.8l-.4 .2M233.3 83.7l-.1 .1M233.5 83.7h-.1M233.9 83.4l-.4 .2M234.1 83.3l-.1 .1M234.2 83.3h-.1M234.5 87.5h15.8M234.7 83l-.4 .2M234.9 82.9l-.1 .1"/>
<path d="M235 82.8l-.1 .1M235.4 82.6l-.3 .2M235.6 82.5h-.1M235.7 82.4v.1M236.2 82.2l-.4 .2M236.3 82.1h-.1M236.5 81.9l-.1 .1M236.7 86.8v3.5M236.8 92.7v.4M236.9 92.7h.3l-.4 .4M236.9 81.6l-.4 .3M237.1 81.6h-.1"/>
<path d="M237.2 90v2.7h1.2v.2l-.2 .2h-1.4M237.2 87.2v2.6M237.2 85.3v1.7M237.2 81.5h-.1M237.6 81.2l-.3 .2M237.8 81.1h-.1M237.9 81v.1M238.4 80.7l-.4 .2M238.4 85.3v7.4h.2v-7.4M238.5 80.5l-.1 .1M238.6 92.7l-.4 .4M238.6 80.5h-.1"/>
<path d="M239 80.1l-.3 .3M239.2 80l-.1 .1M241.1 84.1v1.2h-4.2M241.3 83.6v.5h-7.8M242 83.5h17.5M247.8 89.6h-13.2M247.8 89.5a1.38 1.38 0 0 1 1.4 1.4v37.8M250.3 87.5a1.38 1.38 0 0 1 1.4 1.4v39.8M257.8 98.7h-.3l-5.1 8.5M32.8 110h14.2M32.9 111.4v.1M45 112.1a6.6 6.6 0 0 0-3.3 10.2 6.6 6.6 0 0 0 10.7 .1 6.6 6.6 0 0 0-3.2-10.3"/>
<path d="M45 112.5a6.2 6.2 0 0 0-2.9 9.4 6.2 6.2 0 0 0 9.9 .1 6.2 6.2 0 0 0-2.8-9.5M45 110h4.2v4.1h-4.2zM45 106.6v5.4M45.7 118.3a1.38 1.38 0 0 1 1.3-1.3 1.38 1.38 0 0 1 1.4 1.3 1.38 1.38 0 0 1-1.4 1.4M46.4 106.8h1.4M49.2 106.6v5.5M49.2 106.8h1.3M50.1 119.5l7.9 9.6h.2M124.3 119.4h6.6v4.5h-6.6zM124.9 119.4v.8h-.6M130.1 119.4v.8h.8M137.9 119.8l37.5 .1v18.6h-37.5z"/>
<path d="M206.5 103h4.2l4.5 8.7M240.5 117.8l19.8-.3v14.9l-19.9 .3zM243.2 119.7l1.5-1 1.5 .9 .1 1.8-1.5 .8-1.6-.8zM256.6 119.5l1.4-.9 1.6 .8 .1 1.8-1.6 .9-1.5-.9zM2.4 139.4h3.5M7.9 139.2v64.8M32.8 125h14.2M32.9 123.4v.2M120.5 124l14.1-.1v14.9l-14.1 .1zM120.5 123.2h2.3v.8h-2.3zM121.4 124.8h12v13.2h-12zM123.1 127h3.5v3.9h-3.5z"/>
<path d="M123.2 132.9h2.6l.8 .8v2.2l-.8 .8h-2.6zM124.9 120.2h5.2v3.2h-5.2zM128.3 132.8h3.5v3.8h-3.5zM128.4 127.1h3.5v3.8h-3.5zM132.3 123h2.3v.9h-2.3zM137.9 124.9h37.5M137.9 129.5h37.5M137.9 134.4h37.5M143.9 124.9v13.6M152.2 125v13.7M158.8 124.8v13.6M212.5 135l10.4 .1"/>
<path d="M212.5 125.4h1.1v1.3h-1.1zM212.5 125.4v9.6M213.6 135.1h3.1v8.8h-3.1zM215.4 127.8h4.7v6.8h-4.8zM216.3 140h2.8v-11.2h-2.8v11.2M218.5 135.1h3.1v8.8h-3.1zM220.1 128.8h-4.7M221.8 125.4h1.1v1.3h-1.1zM222.9 125.3v9.7M222.9 125.4v1.4M222.9 125.3l-10.4 .1M242.4 128.2v10.4h16.2v-10.4h-16.1"/>
<path d="M243.6 138.6h4v8.3l-4-.1zM247.2 128.2l4.8 .1M247.6 128.3v1.1h-5.1M248.7 130.2h3.8l-.1 7.5h-3.7zM248.8 138.6h3.9v8.2h-3.9zM249 128.2h3.1M249.4 131h2.3M252.5 131h-3.8M253.4 128.3v1.1h5.2v-1.1M253.8 138.6h3.8v8.2h-3.8zM291.4 139.4h3.4M118 153.9h1.5v8.8h-1.5z"/>
<path d="M119.4 150.1l14.7-.2v15.4l-14.6 .3zM120.2 150.9h13.2l-.1 13.9h-13.2zM121.2 152.2h2.7v3h-2.7zM121.2 156.8h2.1l.6 .6v1.7l-.6 .7h-2.1zM124.2 146.6h5.2v3.6h-5.2zM124.9 146.6v.7h3.9v2.4h-3.9v-2.4h-.7M125.3 156.7h2.7v3.1h-2.7zM125.3 152.2h2.7v3.1h-2.7zM128.8 146.6v.7h.6M129.3 156.6h2.9v3.1h-2.9zM129.4 152.2h2.7v3.1h-2.7zM134.1 153.4h1.4v9.2h-1.4z"/>
<path d="M137.8 146.2h65.6v19.2h-65.6zM137.8 151h65.6M137.8 155.8h65.6M146.8 151v14.5M152.8 151v14.4M158.9 150.9v14.5M167.8 151v14.5M176.3 150.9v14.4M184.5 151v14.5M191.5 150.9v14.5M196.8 150.9v14.5M215.5 145.1l-6 12.1h.2"/>
<path d="M252.3 148.3l5.2 12h-15M121.1 160.7h2.8v3h-2.8zM125.3 160.8h2.7v3h-2.7zM129.4 160.8h2.8v3h-2.8zM137.8 160.6h65.6M138.2 169.9v35M185.2 169.9v35M7.9 198.1h101.9M185.2 181.5h53.2M185.2 193.2h53.2M238.4 191.9h53M7.9 203.9h101.9"/>
<path d="M55 208.4h239.8v-50.6v50.6h-292.4v-206.8h292.4v206.8M99.9 204.9v3.5M125.1 204.9h166.3v-35v35M197.4 204.9v3.5"/>
<circle cx="197.5" cy="33.5" r="2.27"/>
<circle cx="197.5" cy="33.5" r="2.98"/>
<circle cx="197.5" cy="33.5" r="2.43"/>
<circle cx="241.7" cy="33.5" r="2.27"/>
<circle cx="241.7" cy="33.5" r="3"/>
<circle cx="241.7" cy="33.5" r="2.43"/>
<circle cx="219.6" cy="55.6" r="24.1"/>
<circle cx="219.6" cy="55.5" r="24.4"/>
<circle cx="219.6" cy="55.5" r="10.9"/>
<circle cx="219.6" cy="55.5" r="10.4"/>
<circle cx="219.6" cy="55.5" r="10.1"/>
<circle cx="219.6" cy="55.5" r="9.8"/>
<circle cx="219.6" cy="55.5" r="9.5"/>
<circle cx="197.5" cy="77.6" r="2.27"/>
<circle cx="197.5" cy="77.6" r="3"/>
<circle cx="197.5" cy="77.6" r="2.43"/>
<circle cx="241.7" cy="77.6" r="2.27"/>
<circle cx="241.7" cy="77.6" r="2.98"/>
<circle cx="241.7" cy="77.6" r="2.43"/>
<circle cx="217.5" cy="89.2" r="1.96"/>
<circle cx="217.5" cy="89.1" r="1.88"/>
<circle cx="233.1" cy="88.7" r="1.88"/>
<circle cx="47.1" cy="118.3" r="2.1"/>
<circle cx="124.8" cy="128.9" r="1.33"/>
<circle cx="124.8" cy="135.1" r="1.33"/>
<circle cx="130.1" cy="129" r="1.33"/>
<circle cx="130.3" cy="134.8" r="1.33"/>
<circle cx="244.7" cy="120.5" r=".95"/>
<circle cx="258.1" cy="120.3" r=".95"/>
<circle cx="122.5" cy="153.7" r="1.04"/>
<circle cx="122.5" cy="158.5" r="1.04"/>
<circle cx="126.7" cy="153.7" r="1.04"/>
<circle cx="126.8" cy="158.2" r="1.04"/>
<circle cx="130.7" cy="158.2" r="1.04"/>
<circle cx="130.7" cy="153.7" r="1.04"/>
<circle cx="122.4" cy="162.2" r="1.04"/>
<circle cx="126.6" cy="162.3" r="1.04"/>
<circle cx="130.8" cy="162.3" r="1.04"/>
</g>
<path d="M138.2 174.9h47M138.2 169.9h153.2M253.1 177.2v14.7M138.2 199.9h17M138.2 194.9h47M138.2 189.9h47" fill="none" stroke="#000" stroke-width=".21"/>
<!-- layer: EB0 -->
<path d="M138.2 179.9h47M145.3 169.9v15M165.8 169.9v15M175.2 169.9v15M238.4 169.9v35M238.6 177.2h53M266.6 169.9v22M278.9 169.9v14.9M138.2 184.9h47M155.2 199.9h30M238.4 184.8h53" fill="none" stroke="#000" stroke-width=".21"/>
<!-- layer: 0 -->
<g fill="#000" stroke="#000" stroke-width=".21">
<path d="M191.8 20.1l1.4-.2v.4zM246.1 19.9l1.4 .2-1.4 .2zM30.5 31.3l.2 1.4h-.4zM60.6 24.7l1.4 .2-1.4 .3zM64.8 24.9l1.4-.2v.5zM192.5 37.2l1.1 1-1.3-.6zM259.4 27.8l.2 1.4h-.4zM42.7 49l.2 1.4h-.5zM44.5 44.4l4.4-.6v1.4zM57.3 48.7l.3 1.4h-.5zM30.3 78.6h.4l-.2 1.4zM40.4 77l1.4-.2v.4z"/>
<path d="M42.4 60.9h.5l-.2 1.4zM44.2 66.8l4.5-.6v1.3zM56.4 76.8l1.4 .2-1.4 .2zM57.1 61.2h.5l-.3 1.4zM194.2 79.4l1.3-.5-1.1 .9zM40.4 91l1.4-.2v.5zM61.4 83.6l1.4 .2-1.4 .2zM63.4 90.8l1.4 .2-1.4 .3zM64.8 83.8l1.4-.2v.4zM64.8 91l1.4-.2v.5zM134.1 90.8l1.4 .2-1.4 .3zM259.2 82.1h.4l-.2 1.4z"/>
<path d="M32.9 110l.2 1.4h-.4zM45 106.8l1.4-.3v.5zM47.8 106.5l1.4 .3-1.4 .2zM49.2 118.3l1 1-.3 .3zM215 111.9l.4-.3 .4 1.4zM252.2 107.1l.4 .3-1 1.3zM32.7 123.6h.4l-.2 1.4zM216.1 143.9l-.4 1.3-.4-.2zM251.7 147l.8 1.2-.5 .2z"/>
</g>
<g fill="none" stroke="#000" stroke-width=".21">
<path d="M7.9 139.2h101.9v64.8M38.4 139.2v64.8M59.3 139.2v64.8M89.1 139.2v64.8M5.9 152v52.9h95.7M7.9 145.1h101.9M7.9 156.8h101.9M7.9 150.9h101.9M7.9 162.7h101.9M7.9 168.6h101.9M7.9 174.4h101.9M7.9 180.3h101.9"/>
<path d="M7.9 186.2h101.9M7.9 192.1h47.9M7.9 198.1h47.9M55.8 192.2h54"/>
</g>
<!-- layer: 0 -->
<g fill="none" stroke="#808080" stroke-width=".25">
<path d="M103.4 17.9h-.2M114.1 17.9h.2M125.4 18.4l-.1 2.6M125.3 24.3v1.6M126 25.9l-.1 1.2M133.6 25.9v1.2M191.5 39.4h.1M247.6 39.4h.1M191.5 71.7h.1M247.6 71.7h.1M134.9 81.1v2.1M211.4 92.1l12.1 .1"/>
<path d="M212 93.2l.2 .1M212.1 93.2l.2 .1M222.9 93.2l-.2 .1 .3-.1M229.2 86.1l.1 6.6h7.5v-2M229.2 85.3v1M236.9 85.3v1M240 84.1v1.2M240.8 83.6v.5"/>
</g>
<g fill="none" stroke="#000" stroke-width=".21">
<path d="M118.1 38.1h2.7M118.1 38.4h2.7M120.8 38l.1 .2M120.9 38.2v4.6M131.3 28.7h2.6M131.3 29h2.6M131.3 33.6h2.6M131.3 33.2h2.6M133.9 28.6l.2 .2M134.1 33.4l-.2 .1M134.1 28.8v4.6M40.8 49v13.3h21.2"/>
<path d="M40.8 49h21.2M40.8 49l-.4 .3v4.2M40.8 57.7h14.9M40.8 53.5h14.9M55.7 53.5a2.1 2.1 0 0 1 2.1 2.1 2.1 2.1 0 0 1-2.1 2.1M62.3 48.7h.5M118.1 43h2.7M118.1 42.6h2.7M120.9 42.8l-.1 .2M217.5 49.5a6.3 6.3 0 0 0-2.9 9.7 6.3 6.3 0 0 0 10.1 0 6.3 6.3 0 0 0-3-9.7M217.5 49.2v-2.1h4.2v2.1M217.5 49.6v1.7h4.2v-1.7"/>
<path d="M217.5 49.2a6.6 6.6 0 0 0-3.2 10.2 6.6 6.6 0 0 0 10.7 0 6.6 6.6 0 0 0-3.3-10.2M62.3 62.6h.5M118.1 78.1h2.7M118.1 78.4h2.7M120.8 78l.1 .2M120.9 78.2v4.6M131.3 68.1h2.6M131.3 68.5h2.6M131.3 72.7h2.6M133.9 68.1l.2 .1-.1 4.8h-2.7M118.1 83h2.7M118.1 82.6h2.7"/>
<path d="M120.9 82.8l-.1 .2"/>
<circle cx="219.6" cy="55.5" r="9.7"/>
<circle cx="219.6" cy="55.5" r="1.8"/>
<circle cx="219.6" cy="55.5" r="1.46"/>
</g>
<path d="M120.8 38.1v4.9M133.9 28.7v4.9M120.8 78.1v4.9M133.9 68.1v4.9" fill="none" stroke="#808080" stroke-width=".21"/>
<path d="M44.5 44.4h8.8v.7M53.3 45.5v.9M53.3 46.9v.9M53.3 48.2v.7M53.1 62.4v.7M53.1 63.5v.9M53.1 64.8v.9M53.1 66.2v.6h-8.9" fill="none" stroke="#000" stroke-width=".3"/>
<g font-size="5.9">
<text x="10.7" y="16.7">Dimension</text>
<text x="240.7" y="201.7">常州富山智能科技有限公司</text>
</g>
<g font-size="5.8">
<text x="120.6" y="114.1">Wiring Diagram</text>
<text x="8.6" y="137.1">Specification</text>
</g>
<g font-size="5.5">
<text x="257.4" y="101.3">Encoder</text>
<text x="178.8" y="105.9">Motocable</text>
</g>
<g font-size="5">
<text x="257.8" y="106.7">L300±30mm</text>
<text x="179.3" y="111.1">L300±30mm</text>
</g>
<text font-size="3.7" x="185.6" y="201.2">80BLSF-H07530-007-Z0.3(FJS)</text>
<g font-size="3.5">
<text x="50.5" y="41.6">A</text>
<text x="51.1" y="71">A</text>
</g>
<g font-size="3.4">
<text x="213.7" y="21.3">80.00±1</text>
<text x="58.5" y="26.1" transform="rotate(-90 58.5 26.1)">Ø</text>
<text x="69.9" y="26.1">4.00±0.5</text>
<text x="172.8" y="25.7" transform="rotate(34 172.8 25.7)">Ø90.00±0.1</text>
<text x="43.9" y="40.7" transform="rotate(-90 43.9 40.7)">Ø19</text>
<text x="31.7" y="61.2" transform="rotate(-90 31.7 61.2)">Ø70</text>
<text x="260.6" y="61.5" transform="rotate(-90 260.6 61.5)">80.00±1</text>
<text x="43.5" y="78.2">25±0.5</text>
<text x="51.5" y="85">3±0.5</text>
<text x="47.7" y="92.2">35±1</text>
<text x="92.3" y="92.2">101.50±1</text>
<text x="173.7" y="92.9" transform="rotate(-30 173.7 92.9)">4-Ø6.50</text>
<text x="50.5" y="107.9">6.00</text>
<text x="34.1" y="123.5" transform="rotate(-90 34.1 123.5)">21.5</text>
<text x="44.3" y="131.3">A-A</text>
<text x="58.1" y="130.3">M5*L15</text>
<text x="149.5" y="150.1">Encoder connection wiring</text>
</g>
<text font-size="3.3" x="95.6" y="143.9">0.18Ω</text>
<g font-size="3">
<text x="45.7" y="142.6">48V</text>
<text x="9.2" y="149.1">Rated Power</text>
<text x="44" y="148.6">750W</text>
<text x="94.3" y="149.8">0.26mh</text>
<text x="44.9" y="154.5">15A</text>
<text x="94.6" y="155.3">0.22mh</text>
<text x="43.1" y="161.2">3000rpm</text>
<text x="139.8" y="159.3">PE</text>
<text x="209.7" y="161.3">AMP4.14-4P</text>
<text x="43.3" y="167.3">2.39N.m</text>
<text x="99.6" y="162.5">5</text>
<text x="242.5" y="163.1">AMP4.14 9P</text>
<text x="43.2" y="174">3500rpm</text>
<text x="96.8" y="168.3">17bit</text>
<text x="45.4" y="179.1">35A</text>
<text x="246.3" y="175.3">图 样 标 记</text>
<text x="269" y="174.7">重 量</text>
<text x="281" y="175.2">比 例</text>
<text x="42.8" y="185.4">8.36N.m</text>
<text x="89.9" y="185.7">500V ≥20MΩ</text>
<text x="94" y="180.2">1500V 5s</text>
<text x="139.9" y="183.4">标记</text>
<text x="146.7" y="183.4">处数</text>
<text x="153.4" y="183.5">更改文件号</text>
<text x="168.3" y="183.5">签 字</text>
<text x="178" y="183.4">日期</text>
<text x="44.6" y="191.1">0.16</text>
<text x="98.4" y="191.4">IP65</text>
<text x="140.1" y="188.9">设 计</text>
<text x="157.8" y="188.6">日 期</text>
<text x="167.7" y="189.1">2024-5-21</text>
<text x="242.8" y="189.7">版本号</text>
<text x="269.9" y="190.2">第</text>
<text x="274.8" y="190.2">张 共</text>
<text x="283.7" y="190.2">张</text>
<text x="38.6" y="197.1">9.5(V/1000r/m)</text>
<text x="101.3" y="197.1">F</text>
<text x="140.2" y="193.9">审 核</text>
<text x="157.8" y="193.6">日 期</text>
<text x="43" y="202.4">-20°C-50°C</text>
<text x="96.8" y="202.8">2.08kg</text>
<text x="140.4" y="203.7">批 准</text>
<text x="140.4" y="198.7">校 核</text>
<text x="157.8" y="203.6">日 期</text>
<text x="157.8" y="198.6">日 期</text>
</g>
<g font-size="2.9">
<text x="139.9" y="128.7">1</text>
<text x="147.6" y="128.5">2</text>
<text x="154.8" y="129">3</text>
<text x="165.3" y="128.8">4</text>
<text x="138.5" y="137.6">Red</text>
<text x="139.6" y="132.9">U</text>
<text x="144" y="137.4">Yellow</text>
<text x="147.2" y="133">V</text>
<text x="154.2" y="133.4">W</text>
<text x="165" y="132.7">PE</text>
<text x="9.1" y="142.8">Rated Voltage</text>
<text x="59.6" y="143.7">Line-line Resistance</text>
<text x="59.6" y="149.5">Phase Q-axis Inductance</text>
<text x="9" y="154.9">Rated Current</text>
<text x="59.4" y="155.6">Phase D-axis Inductance</text>
<text x="140.9" y="155.2">1</text>
<text x="148.7" y="154.8">2</text>
<text x="154.2" y="154.9">3</text>
<text x="162.4" y="154.8">4</text>
<text x="171.2" y="155">5</text>
<text x="179.9" y="155.1">6</text>
<text x="187.6" y="155.2">7</text>
<text x="192.8" y="155">8</text>
<text x="198.7" y="155.1">9</text>
<text x="9" y="160.8">Rated RPM</text>
<text x="60.4" y="161.4">Pole-pairs</text>
<text x="209.5" y="157.8">Motocable</text>
<text x="247.7" y="159.7">Encoder</text>
<text x="9.4" y="166.4">Rated Torque</text>
<text x="61.5" y="167.6">Encoder</text>
<text x="159.7" y="164.1">Green</text>
<text x="168.4" y="164.1">White</text>
<text x="176.5" y="164.5">Yellow</text>
<text x="186.1" y="164.2">Red</text>
<text x="209.5" y="164.7">Plug Male</text>
<text x="242.3" y="166.4">Plug Male</text>
<text x="11.5" y="172.7">Peak RPM</text>
<text x="60.6" y="172.8">Rotor Inertia</text>
<text x="8.3" y="178.1">Max Momentary Current</text>
<text x="59.9" y="178.8">Withstand Voltage</text>
<text x="8.3" y="184.4">Max Momentary Torque</text>
<text x="59.8" y="185.3">Insulation Resistance</text>
<text x="10.4" y="190.7">Torque Coefficient</text>
<text x="62.2" y="190.4">Protection grade</text>
<text x="9.2" y="194.1">Counter electromotive</text>
<text x="17.8" y="197.9">force(U)</text>
<text x="60.2" y="196.3">Motor Insulation Class</text>
<text x="9.7" y="202">Ambient Temperature</text>
<text x="63" y="202.1">Weight</text>
</g>
<g font-size="2.8">
<text x="143.9" y="123.8">Motocable connection</text>
<text x="153.1" y="137.4">Blue</text>
<text x="159.2" y="137.5">Yellow/Green</text>
</g>
<text font-size="2.7" x="90.4" y="173.4">1.56X10 Kg.m</text>
<g font-size="2.5">
<text x="58.2" y="23.5" transform="rotate(-90 58.2 23.5)">19.90±0.1</text>
<text x="160.7" y="159.5" transform="rotate(-1 160.7 159.5)">485-</text>
<text x="169.3" y="159.7" transform="rotate(-1 169.3 159.7)">GND</text>
<text x="178" y="159.5" transform="rotate(-1 178 159.5)">485+</text>
<text x="185.4" y="159.5" transform="rotate(-1 185.4 159.5)">VCC</text>
</g>
<g font-size="2.4">
<text x="42.4" y="34.4" transform="rotate(-90 42.4 34.4)">0</text>
<text x="44.7" y="34.4" transform="rotate(-90 44.7 34.4)">-0.015</text>
<text x="30.2" y="54.9" transform="rotate(-90 30.2 54.9)">-0.02</text>
<text x="32.5" y="54.9" transform="rotate(-90 32.5 54.9)">-0.05</text>
<text x="183.5" y="85.5" transform="rotate(-30 183.5 85.5)">+0.3</text>
<text x="184.7" y="87.4" transform="rotate(-30 184.7 87.4)">-0.1</text>
<text x="57" y="106.4">0</text>
<text x="57.1" y="108.7">-0.03</text>
<text x="32.6" y="117" transform="rotate(-90 32.6 117)">0</text>
<text x="34.9" y="117" transform="rotate(-90 34.9 117)">-0.10</text>
<text x="124.1" y="129.6">1</text>
<text x="129.6" y="129.9">2</text>
<text x="124.1" y="135.7">3</text>
<text x="129.6" y="135.7">4</text>
</g>
<g font-size="2.2">
<text x="138" y="162.8" transform="rotate(-1 138 162.8)">shielded</text>
<text x="141.6" y="165" transform="rotate(-1 141.6 165)">wire</text>
</g>
<g font-size="2.1">
<text x="100.4" y="172.2">-4</text>
<text x="107.7" y="172.2">2</text>
</g>
<g font-size="1.9">
<text x="121.9" y="154.2">1</text>
<text x="126.2" y="154.5">2</text>
<text x="130.2" y="154.3">3</text>
<text x="121.9" y="158.9">4</text>
<text x="126.2" y="159">5</text>
<text x="130.2" y="158.7">6</text>
<text x="121.9" y="162.7">7</text>
<text x="126.2" y="163">8</text>
<text x="130.2" y="162.8">9</text>
</g>
</svg>
